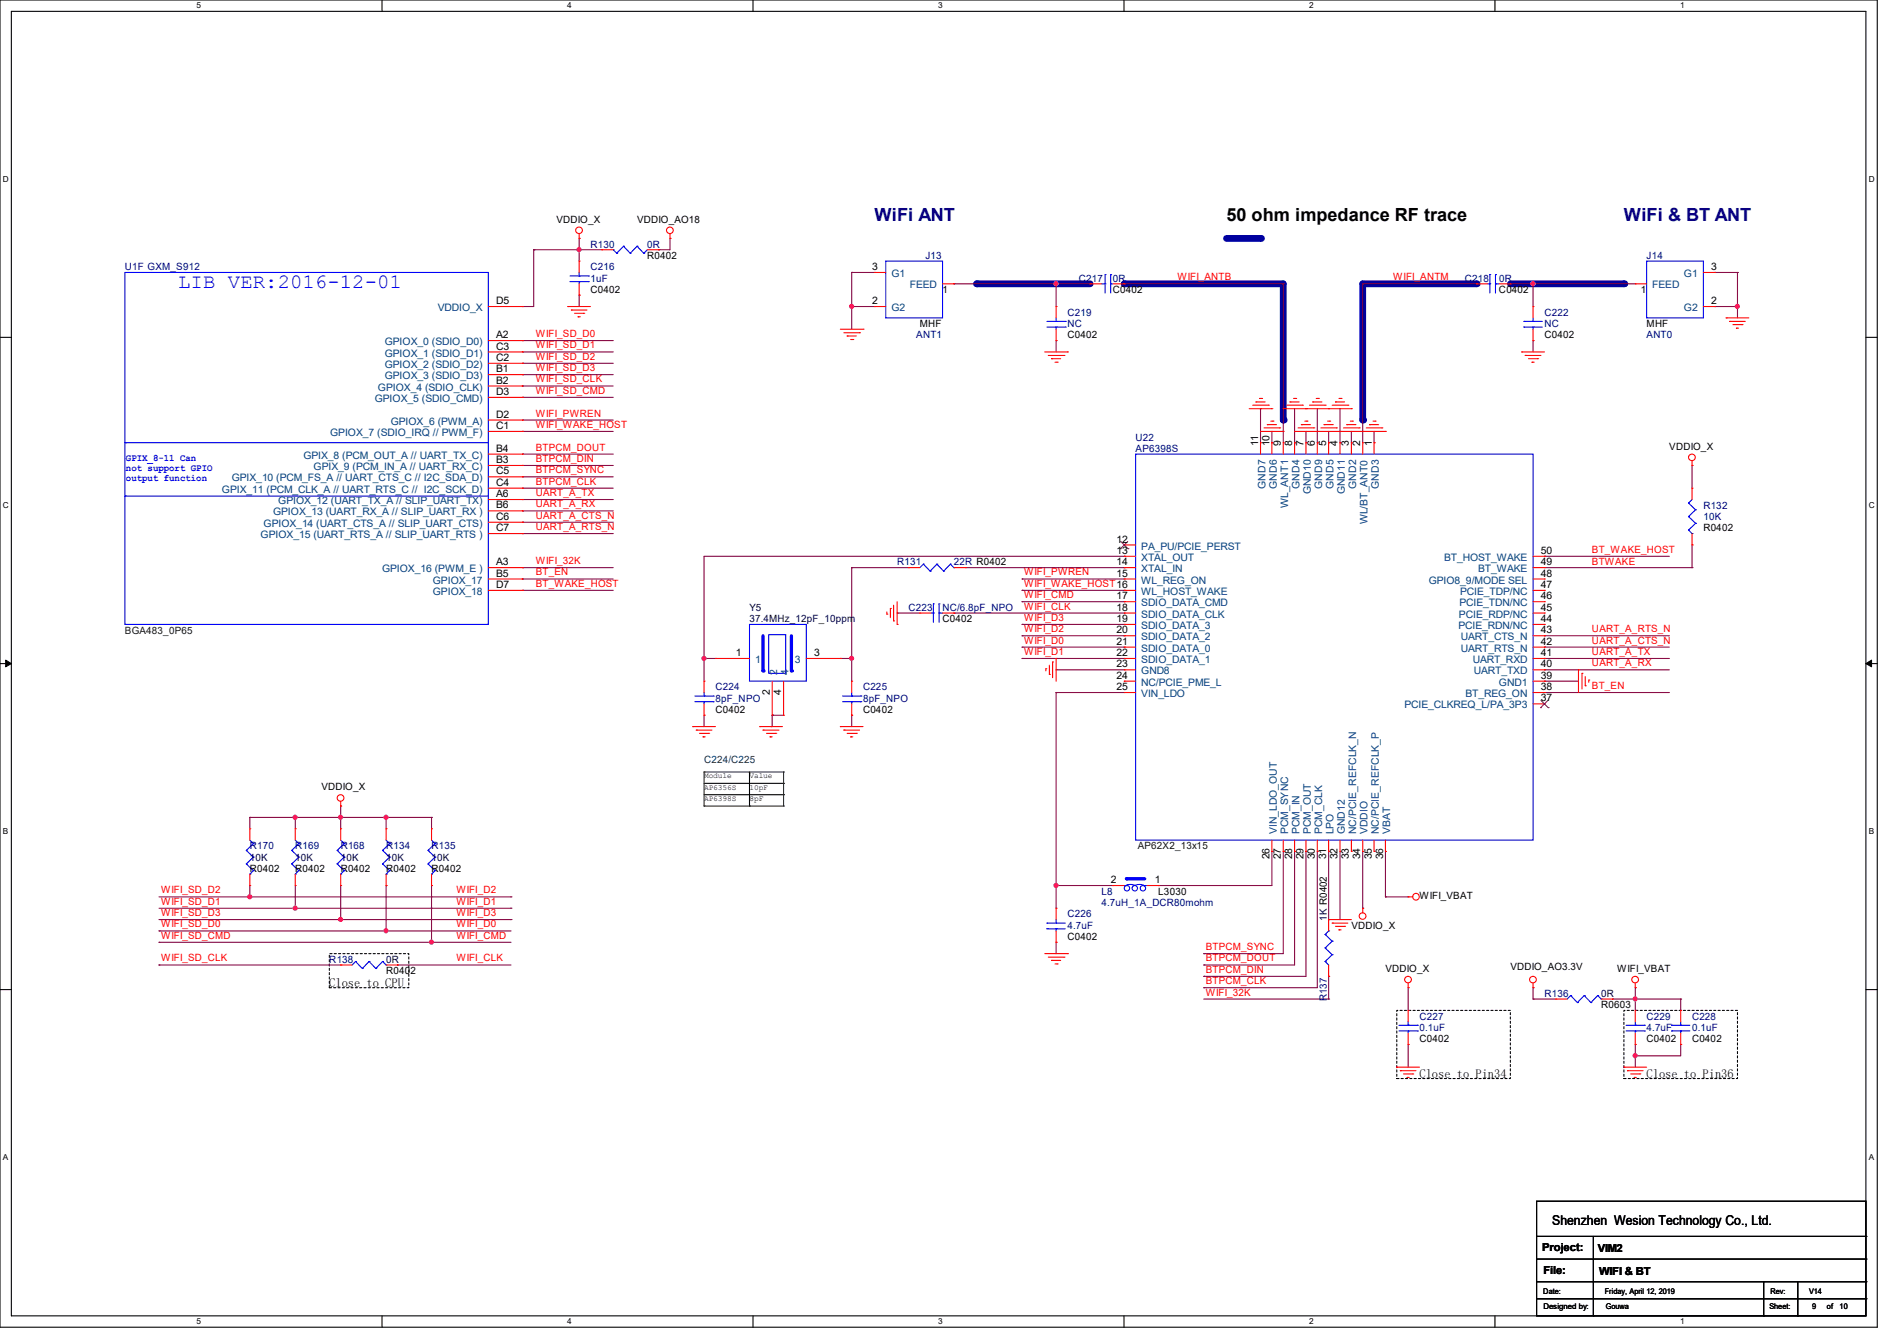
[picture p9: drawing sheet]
<svg xmlns="http://www.w3.org/2000/svg" width="297mm" height="210mm" viewBox="0 0 297 210" stroke-linecap="round" stroke-linejoin="round" font-family="sans-serif">
<path d="M0 0h293.9v207.9h-293.9zM1.8 1.8h290.3v204.3h-290.3z" fill="none" stroke="#000" stroke-width=".17"/>
<g fill="#fff">
<path d="M30.8 .2h.7v1.4h-.7z"/>
<path d="M30.8 206.2h.7v1.4h-.7z"/>
</g>
<path d="M59.8 0v1.8M59.8 206.1v1.8" fill="none" stroke="#000" stroke-width=".17"/>
<g fill="#fff">
<path d="M88.8 .2h.7v1.4h-.7z"/>
<path d="M88.8 206.2h.7v1.4h-.7z"/>
</g>
<path d="M117.9 0v1.8M117.9 206.1v1.8" fill="none" stroke="#000" stroke-width=".17"/>
<g fill="#fff">
<path d="M146.9 .2h.7v1.4h-.7z"/>
<path d="M146.9 206.2h.7v1.4h-.7z"/>
</g>
<path d="M176 0v1.8M176 206.1v1.8" fill="none" stroke="#000" stroke-width=".17"/>
<g fill="#fff">
<path d="M205 .2h.7v1.4h-.7z"/>
<path d="M205 206.2h.7v1.4h-.7z"/>
</g>
<path d="M234.1 0v1.8M234.1 206.1v1.8" fill="none" stroke="#000" stroke-width=".17"/>
<g fill="#fff">
<path d="M263.1 .2h.6v1.4h-.6z"/>
<path d="M263.1 206.2h.6v1.4h-.6z"/>
<path d="M.5 27.3h.9v1.4h-.9z"/>
<path d="M292.6 27.3h.9v1.4h-.9z"/>
<path d="M.5 78.4h.9v1.4h-.9z"/>
<path d="M292.6 78.4h.9v1.4h-.9z"/>
</g>
<path d="M0 52.8h1.8M292.1 52.8h1.8" fill="none" stroke="#000" stroke-width=".17"/>
<g fill="#fff">
<path d="M.5 129.5h.8v1.4h-.8z"/>
<path d="M292.6 129.5h.8v1.4h-.8z"/>
</g>
<path d="M0 103.9h1.8M292.1 103.9h1.8" fill="none" stroke="#000" stroke-width=".17"/>
<path d="M.9 103.4l.9 .5-.9 .5zM292.1 103.9l.9-.5v1z" fill="#000" stroke="#000" stroke-width=".16"/>
<g fill="#fff">
<path d="M.5 180.5h.8v1.4h-.8z"/>
<path d="M292.6 180.5h.8v1.4h-.8z"/>
</g>
<path d="M0 155h1.8M292.1 155h1.8" fill="none" stroke="#000" stroke-width=".17"/>
<path d="M236.5 44.4h17.8" fill="none" stroke="#00009f" stroke-width="1.1"/>
<circle cx="254.3" cy="44.4" r=".53" fill="#00009f"/>
<path d="M192 37.3h5.4" fill="none" stroke="#00009f" stroke-width="1.1"/>
<circle cx="197.4" cy="37.3" r=".53" fill="#00009f"/>
<path d="M152.9 44.4h17.8" fill="none" stroke="#00009f" stroke-width="1.1"/>
<circle cx="152.9" cy="44.4" r=".53" fill="#00009f"/>
<path d="M218.7 158.2h17.8v10.7h-17.8zM254.3 158.2h17.7v10.7h-17.7z" fill="none" stroke="#000" stroke-width=".17" stroke-dasharray=".3"/>
<path d="M213.4 44.4h17.7" fill="none" stroke="#00009f" stroke-width="1.1"/>
<circle cx="231.1" cy="44.4" r=".53" fill="#00009f"/>
<path d="M176 44.4h24.9" fill="none" stroke="#00009f" stroke-width="1.1"/>
<circle cx="176" cy="44.4" r=".53" fill="#00009f"/>
<path d="M200.9 44.4v21.4" fill="none" stroke="#00009f" stroke-width="1.1"/>
<circle cx="200.9" cy="65.8" r=".53" fill="#00009f"/>
<path d="M213.4 44.4v21.4" fill="none" stroke="#00009f" stroke-width="1.1"/>
<circle cx="213.4" cy="65.8" r=".53" fill="#00009f"/>
<g fill="none" stroke="#000" stroke-width=".17">
<path d="M110.2 122.7h12.5M110.2 124.5h12.5M117.3 126.2h.1M117.3 120.9v5.3M122.7 122.7h.1M122.7 124.5h.1M240.6 188.1h51.5v18h-51.5zM240.6 193.6h51.5M240.6 197.2h51.5M249.5 193.6v12.5M292.1 193.6h.1M292.1 197.2h.1"/>
<path d="M240.6 200.7h51.5M240.6 203.4h51.5M249.5 206.1h.1M276.1 206.1h.1M276.1 200.7v5.4M281.5 206.1h.1M281.5 200.7v5.4M292.1 200.7h.1M292.1 203.4h.1"/>
</g>
<path d="M51.6 149.4h12.4v5.3h-12.4z" fill="none" stroke="#000" stroke-width=".17" stroke-dasharray=".3"/>
<g fill="none" stroke="#7f003f" stroke-width=".17">
<path d="M83.6 39.1h.1M83.6 39.1v8.9h-1.8M83.6 39.1h10.6M90.7 39.1h.1M90.7 37.3h.1M90.7 37.3v3.6M103.1 39.1h.1M104.9 37.3h.1M104.9 37.3v1.8h-1.8M81.8 56.9h.1M81.8 55.1h.1M81.8 53.3h.1"/>
<path d="M81.8 58.7h.1M81.8 48h.1M81.8 56.9h14.2M81.8 55.1h14.2M81.8 53.3h14.2M81.8 58.7h14.2M90.7 46.2h.1M90.7 46.2v1.8M133.4 48h.1M133.4 42.7h.1M133.4 42.7v8.9M133.4 42.7h3.5"/>
<path d="M133.4 48h3.5M149.4 44.4h.1M149.4 44.4h21.3M165.4 44.4h.1M165.4 53.3h.1M165.4 44.4v3.6M165.4 53.3v1.8M176 44.4h24.9M200.9 44.4h.1M200.9 44.4v24.9M213.4 44.4h.1M213.4 44.4h17.7"/>
<path d="M213.4 44.4v24.9M231.1 44.4h.1M236.5 44.4h.1M236.5 44.4h19.5M240 53.3h.1M240 44.4h.1M240 44.4v3.6M240 53.3v1.8M268.5 42.7h.1M268.5 48h.1M268.5 42.7h3.5M268.5 48h3.5"/>
<path d="M272 42.7h.1M272 48h.1M272 42.7v7.1M81.8 67.6h.1M81.8 65.8h.1M81.8 76.5h.1M81.8 74.7h.1M81.8 71.1h.1M81.8 72.9h.1M81.8 78.2h.1M81.8 62.2h.1M81.8 60.5h.1"/>
<path d="M81.8 67.6h14.2M81.8 65.8h14.2M81.8 76.5h14.2M81.8 74.7h14.2M81.8 71.1h14.2M81.8 72.9h14.2M81.8 78.2h14.2M81.8 62.2h14.2M81.8 60.5h14.2M197.4 64h.1M197.4 64v5.3M199.1 69.3h.1"/>
<path d="M199.1 67.6v1.7M202.7 69.3h.1M202.7 64v5.3M204.5 69.3h.1M204.5 67.6v1.7M206.2 69.3h.1M206.2 64v5.3M208 69.3h.1M208 67.6v1.7M209.8 69.3h.1M209.8 64v5.3M211.6 69.3h.1"/>
<path d="M211.6 67.6v1.7M215.1 69.3h.1M215.1 67.6v1.7M264.9 72.9h.1M264.9 72.9v3.6M81.8 81.8h.1M81.8 80h.1M81.8 83.6h.1M81.8 92.5h.1M81.8 90.7h.1M81.8 88.9h.1M81.8 90.7h14.2"/>
<path d="M81.8 81.8h14.2M81.8 80h14.2M81.8 83.6h14.2M81.8 92.5h14.2M81.8 88.9h14.2M133.4 88.9h.1M133.4 88.9h8.8M133.4 88.9v17.8M140.5 96h.1M140.5 96h3.5M149.4 96h.1M149.4 96h26.6"/>
<path d="M151.1 88.9h24.9M160 90.7h.1M160 92.5h.1M160 94.2h.1M160 99.6h.1M160 97.8h.1M160 99.6h16M160 90.7h16M160 92.5h16M160 94.2h16M160 97.8h16M176 88.9h.1"/>
<path d="M176 87.1h.1M176 87.1h-65.8v19.6M241.8 99.6h.1M241.8 87.1h.1M241.8 99.6h19.6M241.8 88.9h23.1M241.8 87.1h19.6M264.9 88.9h.1M264.9 85.3h.1M264.9 85.3v3.6M110.2 112h.1M110.2 103.1h.1"/>
<path d="M110.2 103.1h1.8M110.2 112v1.8M120.7 113.8h.1M120.9 112h.1M120.9 112v1.8h-.2M120.9 112h1.8M131.6 103.1h.1M131.6 103.1h1.8M133.4 103.1h.1M133.4 112h.1M133.4 112v1.8M160 101.3h.1"/>
<path d="M160 103.1h.1M160 103.1h16M160 101.3h16M165.4 104.9h.1M165.4 108.5h.1M165.4 108.5v33.7M165.4 104.9h10.6M165.4 108.5h10.6M241.8 106.7h.1M241.8 108.5h.1M241.8 103.1h.1M241.8 104.9h.1"/>
<path d="M241.8 101.3h.1M241.8 104.9h19.6M241.8 106.7h5.3M241.8 108.5h19.6M241.8 103.1h19.6M241.8 101.3h19.6M39.1 128h.1M39.1 128h28.5M39.1 128v1.8M39.1 138.7v1.8M46.2 128h.1M46.2 128v1.8"/>
<path d="M46.2 138.7v3.5M53.3 126.2h.1M53.3 128h.1M53.3 126.2v3.6M53.3 138.7v5.3M60.5 128h.1M60.5 138.7h.1M60.5 128v1.8M60.5 138.7v7.1M67.6 128h.1M67.6 138.7h.1M67.6 128v1.8"/>
<path d="M67.6 138.7v8.9M165.4 138.7h.1M165.4 138.7h8.8M181.4 138.7h.1M199.1 133.4h.1M199.1 133.4v5.3h-17.7M200.9 133.4h.1M200.9 133.4v16h-12.4M202.7 133.4h.1M202.7 133.4v17.7h-14.2M204.5 133.4h.1M204.5 133.4v19.5h-16"/>
<path d="M206.2 133.4h.1M206.2 133.4v21.3h-17.7M208 133.4h.1M208 133.4v10.6M209.8 133.4h.1M209.8 133.4v10.6M213.4 133.4v8.8M216.9 133.4h.1M216.9 133.4v7.1M24.9 145.8h.1M24.9 147.6h.1M24.9 151.1h.1"/>
<path d="M24.9 145.8h55.1M24.9 147.6h55.1M24.9 140.5h55.1M24.9 142.2h55.1M24.9 144h55.1M24.9 151.1h28.4M39.1 140.5h.1M46.2 142.2h.1M53.3 144h.1M60.5 145.8h.1M62.2 151.1h.1M62.2 151.1h17.8"/>
<path d="M67.6 147.6h.1M80 140.5h.1M80 142.2h.1M80 144h.1M165.4 147.6h.1M165.4 147.6v1.8M188.5 152.9h.1M188.5 154.7h.1M188.5 151.1h.1M188.5 149.4h.1M188.5 156.5h19.5M208 156.5h.1"/>
<path d="M208 152.9h.1M208 152.9v3.6M213.4 142.2h.1M216.9 140.5h.1M216.9 140.5h3.6M220.5 154.7h.1M220.5 154.7v3.5M240 156.5h.1M240 154.7h.1M240 156.5h3.6M240 154.7v1.8M252.5 156.5h.1"/>
<path d="M252.5 156.5h10.6M256 156.5h.1M256 154.7h.1M256 154.7v3.5M263.1 156.5h.1M263.1 156.5v1.7M220.5 163.6h.1M220.5 163.6v3.5M256 163.6h.1M256 165.4h.1M256 163.6v3.5M263.1 163.6h.1"/>
<path d="M263.1 163.6v1.8h-7.1"/>
</g>
<g fill="#f0f" stroke="#f0f" stroke-width=".17">
<circle cx="60.4" cy="145.8" r=".32"/>
<circle cx="67.5" cy="147.6" r=".32"/>
<circle cx="240" cy="44.4" r=".32"/>
<circle cx="90.7" cy="39.1" r=".32"/>
<circle cx="165.3" cy="138.7" r=".32"/>
<circle cx="165.3" cy="44.4" r=".32"/>
<circle cx="133.3" cy="48" r=".32"/>
<circle cx="133.3" cy="103.1" r=".32"/>
<circle cx="110.2" cy="103.1" r=".32"/>
<circle cx="256" cy="156.4" r=".32"/>
<circle cx="256" cy="165.3" r=".32"/>
<circle cx="272" cy="48" r=".32"/>
<circle cx="53.3" cy="128" r=".32"/>
<circle cx="60.4" cy="128" r=".32"/>
<circle cx="39.1" cy="140.4" r=".32"/>
<circle cx="46.2" cy="142.2" r=".32"/>
<circle cx="53.3" cy="144" r=".32"/>
<circle cx="46.2" cy="128" r=".32"/>
</g>
<g fill="none" stroke="#f00" stroke-width=".17">
<path d="M90.7 37.3h.1M90.7 36.6v.7M104.9 37.3h.1M104.9 36.6v.7M88.9 48h.1M88.9 48h3.6M89.5 48.6h.1M89.5 48.6h2.4M90 49.1h1.4M90.5 49.6h.1M90.5 49.6h.3M91.4 49.1h.1"/>
<path d="M131.6 51.6h3.5M132.1 52.1h2.5M132.6 52.6h.1M132.6 52.6h1.5M133.2 53.2h.3M133.5 53.2h.1M134.6 52.1h.1M135.1 51.6h.1M163.6 55.1h3.5M164.1 55.7h2.5M164.6 56.2h.1M164.6 56.2h1.5"/>
<path d="M165.2 56.7h.3M165.5 56.7h.1M166.6 55.7h.1M167.1 55.1h.1M170.7 44.4h.1M170.7 44.4h1.8M174.2 44.4h1.8M176 44.4h.1M231.1 44.4h.1M231.1 44.4h1.8M234.7 44.4h1.8M236.5 44.4h.1"/>
<path d="M238.3 55.1h.1M238.3 55.1h3.5M238.8 55.7h.1M238.8 55.7h2.5M239.3 56.2h1.4M239.9 56.7h.1M239.9 56.7h.3M240.7 56.2h.1M270.3 49.8h.1M270.3 49.8h3.5M270.8 50.3h.1M270.8 50.3h2.5"/>
<path d="M271.3 50.8h1.5M271.9 51.4h.1M271.9 51.4h.3M272.8 50.8h.1M195.6 64h3.5M196.1 63.5h2.5M196.6 62.9h.1M196.6 62.9h1.5M197.2 62.4h.3M197.4 67.6h3.5M197.5 62.4h.1M197.9 67h2.5"/>
<path d="M198.4 66.5h.1M198.4 66.5h1.5M198.6 63.5h.1M199 66h.3M199.1 64h.1M199.3 66h.1M200.4 67h.1M200.9 67.6h.1M200.9 64h10.7M201.5 63.5h2.4M202 62.9h.1M202 62.9h1.4"/>
<path d="M202.5 62.4h.4M202.7 67.6h14.2M202.9 62.4h.1M203.2 67h2.5M203.8 66.5h.1M203.8 66.5h1.4M203.9 63.5h.1M204.3 66h.3M204.5 64h.1M204.6 66h.1M205 63.5h2.5M205.5 62.9h.1"/>
<path d="M205.5 62.9h1.5M205.7 67h.1M206.1 62.4h.3M206.2 67.6h.1M206.4 62.4h.1M206.8 67h2.5M207.3 66.5h.1M207.3 66.5h1.4M207.5 63.5h.1M207.9 66h.3M208 64h.1M208.2 66h.1"/>
<path d="M208.6 63.5h2.4M209.1 62.9h.1M209.1 62.9h1.4M209.3 67h.1M209.6 62.4h.4M209.8 67.6h.1M210 62.4h.1M210.4 67h2.4M210.9 66.5h.1M210.9 66.5h1.4M211 63.5h.1M211.4 66h.4"/>
<path d="M211.6 64h.1M211.8 66h.1M212.8 67h.1M213.4 67.6h.1M213.9 67h2.5M214.4 66.5h.1M214.4 66.5h1.5M215 66h.3M215.3 66h.1M216.4 67h.1M216.9 67.6h.1M264.9 72.9h.1"/>
<path d="M264.9 76.5h.1M264.9 72.2v.7M264.9 76.5v1.7M138.9 96.2h.1M138.9 95.8v.4M139.4 95.3h.1M139.4 95.3v1.4M139.9 97.2h.1M139.9 94.8v2.4M140.5 97.8h.1M140.5 94.2v3.6M264.9 85.3h.1"/>
<path d="M264.9 83.6v1.7M108.5 113.8h.1M108.5 113.8h3.5M109 114.3h.1M109 114.3h2.5M109.5 114.9h1.5M110.1 115.4h.1M110.1 115.4h.3M111 114.9h.1M119 113.8h.1M119 113.8h3.5M119.5 114.3h.1"/>
<path d="M119.5 114.3h2.5M120 114.9h1.5M120.6 115.4h.1M120.6 115.4h.3M121.5 114.9h.1M131.6 113.8h.1M131.6 113.8h3.5M132.1 114.3h.1M132.1 114.3h2.5M132.6 114.9h1.5M133.2 115.4h.1M133.2 115.4h.3"/>
<path d="M134.1 114.9h.1M163.7 104.7h.1M163.7 104.7v.4M164.3 105.6h.1M164.3 104.2v1.4M164.8 103.7h.1M164.8 103.7v2.4M165.4 103.1h.1M165.4 103.1v3.6M247.1 104.9h.1M247.1 104.9v3.6M247.7 105.5h.1"/>
<path d="M247.7 105.5v2.4M248.2 107.4h.1M248.2 106v1.4M248.8 106.5h.1M248.8 106.5v.3M53.3 126.2h.1M53.3 125.5v.7M163.6 149.4h3.5M164.1 149.9h2.5M164.6 150.4h.1M164.6 150.4h1.5M165.2 151h.3"/>
<path d="M165.5 151h.1M166.6 149.9h.1M167.1 149.4h.1M208 144h.1M208 144h3.6M208.6 144.6h.1M208.6 144.6h2.4M209.1 145.1h1.4M209.6 145.6h.1M209.6 145.6h.4M210.5 145.1h.1M213.4 142.2h.1"/>
<path d="M213.4 142.2v.8M220.5 154.7h.1M220.5 140.5h.1M220.5 158.2h.1M220.5 154v.7M220.5 158.2v1.8M220.5 140.5h.7M240 154.7h.1M240 154v.7M243.6 156.5h.1M243.6 156.5h1.8M250.7 156.5h1.8"/>
<path d="M252.5 156.5h.1M256 154.7h.1M256 154v.7M218.7 167.1h.1M218.7 167.1h3.6M219.2 167.7h.1M219.2 167.7h2.5M219.8 168.2h1.4M220.3 168.7h.1M220.3 168.7h.3M220.5 163.6h.1M220.5 161.8v1.8"/>
<path d="M221.2 168.2h.1M254.3 167.1h.1M254.3 167.1h3.5M254.8 167.7h.1M254.8 167.7h2.5M255.3 168.2h1.5M255.9 168.7h.1M255.9 168.7h.3M256.8 168.2h.1"/>
<circle cx="90.7" cy="36.1" r=".52"/>
<circle cx="104.9" cy="36.1" r=".52"/>
<circle cx="264.9" cy="71.6" r=".52"/>
<circle cx="53.3" cy="125" r=".52"/>
<circle cx="213.3" cy="143.5" r=".52"/>
<circle cx="220.5" cy="153.4" r=".52"/>
<circle cx="221.7" cy="140.4" r=".52"/>
<circle cx="240" cy="153.4" r=".52"/>
<circle cx="256" cy="153.4" r=".52"/>
</g>
<g fill="none" stroke="#00f" stroke-width=".17">
<path d="M172.5 44.4h.5M173 43h.1M173 44.4h.1M173 43v2.9M173.9 44.4h.1M173.9 43h.1M173.9 44.4h.3M173.9 43v2.9M232.9 44.4h.4M233.3 44.4h.1M233.3 43h.1M233.3 43v2.9"/>
<path d="M234.1 43h.1M234.1 44.4h.1M234.1 44.4h.6M234.1 43v2.9M264.4 78.8h.1M264.4 78.8l1.1 1M264.9 78.2l-.5 .6M265.5 79.8h.1M265.5 79.8l-1.1 1.1M264.4 80.9h.1M264.4 83h.1M264.4 80.9l1.1 1.1"/>
<path d="M264.4 83l.5 .6M264.9 83.6h.1M265.5 82h.1M265.5 82l-1.1 1M245.9 155.9h.1M245.9 155.9l-.5 .6M245.9 155.9l1.1 1.1M247 157h.1M248 155.9h.1M248 155.9l-1 1.1M248 155.9l1.1 1.1M249.1 157h.1"/>
<path d="M250.1 155.9h.1M250.1 155.9l-1 1.1M250.1 155.9l.6 .6M250.7 156.5h.1M219 160.6h2.9M219 161.5h2.9M220.5 161.5h.1M220.5 160.6h.1M220.5 160v.6M220.5 161.5v.3M221.9 160.6h.1M221.9 161.5h.1"/>
</g>
<path d="M176.4 137.6h2.8" fill="none" stroke="#00f" stroke-width=".51"/>
<circle cx="176.4" cy="137.6" r=".25" fill="#00f"/>
<g fill="none" stroke="#00f" stroke-width=".17">
<path d="M96 39.1h.1M96 39.1l.6 .6M96.6 39.7h.1M97.6 38.6h.1M97.6 38.6l1.1 1.1M97.6 38.6l-1 1.1M98.7 39.7h.1M99.7 38.6h.1M99.7 38.6l1.1 1.1M99.7 38.6l-1 1.1M100.8 39.7h.1M101.3 39.1l-.5 .6"/>
<path d="M138.7 40.9h8.9v8.9h-8.9zM163.9 50.3h2.9M163.9 51.2h2.9M165.4 51.2h.1M165.4 50.3h.1M165.4 49.8v.5M165.4 51.2v.4M166.8 50.3h.1M166.8 51.2h.1M238.6 50.3h.1M238.6 51.2h.1M238.6 50.3h2.9"/>
<path d="M238.6 51.2h2.9M240 51.2h.1M240 50.3h.1M240 49.8v.5M240 51.2v.4M177.8 71.1h62.2v60.5h-62.2zM117.3 97.8h8.9v8.9h-8.9zM120.4 99.4h2.6v6.1h-2.6zM145.8 96h.3M146.1 96h.1M146.1 94.6h.1M146.1 94.6v2.9"/>
<path d="M147 94.6h.1M147 96h.1M147 96h.6M147 94.6v2.9M38.6 133.2h.1M38.6 135.3h.1M38.6 133.2l1.1 1M38.6 135.3l1.1 1.1M39.1 136.9h.1M39.1 131.6l.6 .5M39.7 132.1h.1M39.7 134.2h.1"/>
<path d="M39.7 136.4h.1M39.7 132.1l-1.1 1.1M39.7 134.2l-1.1 1.1M39.7 136.4l-.6 .5M45.7 133.2h.1M45.7 135.3h.1M45.7 133.2l1.1 1M45.7 135.3l1.1 1.1M46.2 136.9h.1M46.2 131.6l.6 .5M46.8 132.1h.1M46.8 134.2h.1"/>
<path d="M46.8 136.4h.1M46.8 132.1l-1.1 1.1M46.8 134.2l-1.1 1.1M46.8 136.4l-.6 .5M52.8 133.2h.1M52.8 135.3h.1M52.8 133.2l1.1 1M52.8 135.3l1.1 1.1M53.3 136.9h.1M53.3 131.6l.6 .5M53.9 132.1h.1M53.9 134.2h.1"/>
<path d="M53.9 136.4h.1M53.9 132.1l-1.1 1.1M53.9 134.2l-1.1 1.1M53.9 136.4l-.6 .5M59.9 133.2h.1M59.9 135.3h.1M59.9 133.2l1.1 1M59.9 135.3l1.1 1.1M60.5 136.9h.1M60.5 131.6l.5 .5M61 132.1h.1M61 134.2h.1"/>
<path d="M61 136.4h.1M61 132.1l-1.1 1.1M61 134.2l-1.1 1.1M61 136.4l-.5 .5M67 133.2h.1M67 135.3h.1M67 133.2l1.1 1M67 135.3l1.1 1.1M67.6 136.9h.1M67.6 131.6l.5 .5M68.1 132.1h.1M68.1 134.2h.1"/>
<path d="M68.1 136.4h.1M68.1 132.1l-1.1 1.1M68.1 134.2l-1.1 1.1M68.1 136.4l-.5 .5M176 138.7h.1M176 138.7h.6M176.3 138.6l.7-.1 .6 .1M177.8 138.6l.6-.1 .6 .1M179 138.7h.1M179 138.7h.6M55.7 150.6h.1M55.7 150.6l-.6 .5"/>
<path d="M55.7 150.6l1 1.1M56.7 151.7h.1M57.8 150.6h.1M57.8 150.6l-1.1 1.1M57.8 150.6l1 1.1M58.8 151.7h.1M59.9 150.6h.1M59.9 150.6l-1.1 1.1M59.9 150.6l.6 .5M60.5 151.1h.1M207.5 150.6h.1M207.5 148.5h.1"/>
<path d="M207.5 146.3h.1M207.5 150.6l.5 .5M207.5 148.5l1.1 1M207.5 146.3l1.1 1.1M208 145.8h.1M208 145.8l-.5 .5M208.6 149.5h.1M208.6 147.4h.1M208.6 149.5l-1.1 1.1M208.6 147.4l-1.1 1.1M261.7 160.6h.1M261.7 161.5h.1"/>
<path d="M261.7 160.6h2.9M261.7 161.5h2.9M263.1 161.5h.1M263.1 160.6h.1M263.1 160v.6M263.1 161.5v.3"/>
<circle cx="176.4" cy="139.1" r=".42"/>
<circle cx="177.7" cy="139.1" r=".42"/>
<circle cx="178.9" cy="139.1" r=".42"/>
</g>
<g fill="none" stroke="#f00" stroke-width=".17">
<path d="M94.2 39.1h.1M94.2 39.1h1.8M101.3 39.1h1.8M103.1 39.1h.1M136.9 48h.1M136.9 42.7h.1M136.9 48h1.8M136.9 42.7h1.8M147.6 44.4h1.8M149.4 44.4h.1M165.4 53.3h.1M165.4 48h.1"/>
<path d="M165.4 48v1.8M165.4 51.6v1.7M240 53.3h.1M240 48h.1M240 48v1.8M240 51.6v1.7M197.4 69.3h.1M197.4 69.3v1.8M199.1 69.3h.1M199.1 69.3v1.8M200.9 69.3h.1M200.9 69.3v1.8"/>
<path d="M202.7 69.3h.1M202.7 69.3v1.8M204.5 69.3h.1M204.5 69.3v1.8M206.2 69.3h.1M206.2 69.3v1.8M208 69.3h.1M208 69.3v1.8M209.8 69.3h.1M209.8 69.3v1.8M211.6 69.3h.1M211.6 69.3v1.8"/>
<path d="M213.4 69.3h.1M213.4 69.3v1.8M215.1 69.3h.1M215.1 69.3v1.8M144 96h.1M144 96h1.8M147.6 96h1.8M149.4 96h.1M176 88.9h.1M176 92.5h.1M176 99.6h.1M176 96h.1"/>
<path d="M176 94.2h.1M176 97.8h.1M176 90.7h.1M176 85.3h.1M176 87.1h.1M176 96h1.8M176 88.9h1.8M176 97.8h1.8M176 92.5h1.8M176 99.6h1.8M176 94.2h1.8M176 90.7h1.8"/>
<path d="M176 85.3h1.8M176 87.1h1.8M240 96h1.8M240 88.9h1.8M240 97.8h1.8M240 92.5h1.8M240 99.6h1.8M240 94.2h1.8M240 90.7h1.8M240 87.1h1.8M241.8 88.9h.1M241.8 97.8h.1"/>
<path d="M241.8 90.7h.1M241.8 99.6h.1M241.8 94.2h.1M241.8 92.5h.1M241.8 96h.1M241.8 87.1h.1M176 101.3h.1M176 103.1h.1M176 104.9h.1M176 108.5h.1M176 106.7h.1M176 106.7h1.8"/>
<path d="M176 101.3h1.8M176 103.1h1.8M176 108.5h1.8M176 104.9h1.8M240 110.2h1.8M240 106.7h1.8M240 101.3h1.8M240 103.1h1.8M240 108.5h1.8M240 104.9h1.8M241.8 110.2h.1M241.8 106.7h.1"/>
<path d="M241.8 108.5h.1M241.8 104.9h.1M241.8 103.1h.1M241.8 101.3h.1M39.1 129.8h.1M39.1 138.7h.1M39.1 129.8v1.8M39.1 136.9v1.8M46.2 129.8h.1M46.2 138.7h.1M46.2 129.8v1.8M46.2 136.9v1.8"/>
<path d="M53.3 129.8h.1M53.3 138.7h.1M53.3 129.8v1.8M53.3 136.9v1.8M60.5 129.8h.1M60.5 138.7h.1M60.5 129.8v1.8M60.5 136.9v1.8M67.6 129.8h.1M67.6 138.7h.1M67.6 129.8v1.8M67.6 136.9v1.8"/>
<path d="M174.2 138.7h.1M174.2 138.7h1.8M179.6 138.7h1.8M181.4 138.7h.1M199.1 133.4h.1M199.1 131.6v1.8M200.9 133.4h.1M200.9 131.6v1.8M202.7 133.4h.1M202.7 131.6v1.8M204.5 133.4h.1M204.5 131.6v1.8"/>
<path d="M206.2 133.4h.1M206.2 131.6v1.8M208 133.4h.1M208 131.6v1.8M209.8 133.4h.1M209.8 131.6v1.8M211.6 133.4h.1M211.6 131.6v1.8M213.4 133.4h.1M213.4 131.6v1.8M215.1 133.4h.1M215.1 131.6v1.8"/>
<path d="M216.9 133.4h.1M216.9 131.6v1.8M53.3 151.1h.1M53.3 151.1h1.8M60.5 151.1h1.7M62.2 151.1h.1M208 152.9h.1M208 144h.1M208 144v1.8M208 151.1v1.8M263.1 158.2h.1M263.1 158.2v1.8"/>
<path d="M263.1 163.6h.1M263.1 161.8v1.8"/>
</g>
<path d="M110.2 126.2h.1M110.2 120.9h.1M110.2 120.9h12.5M110.2 126.2h12.5M110.2 120.9v5.3M122.7 120.9h.1M122.7 126.2h.1M122.7 120.9v5.3" fill="none" stroke="#007f00" stroke-width=".17"/>
<path d="M175.4 85.9h.1M175.5 84.8l1.1 1.1M176.6 84.8l-1.2 1.1M176.6 85.9h.1M241.2 110.8h.1M241.3 109.7l1.1 1.1M242.4 109.7l-1.2 1.1M242.4 110.8h.1" fill="none" stroke="#7f3f00" stroke-width=".16"/>
<path d="M123.9 99.6v5.5" fill="none" stroke="#00f" stroke-width=".51"/>
<circle cx="123.9" cy="105.1" r=".25" fill="#00f"/>
<path d="M119.5 99.6v5.5" fill="none" stroke="#00f" stroke-width=".51"/>
<circle cx="119.5" cy="105.1" r=".25" fill="#00f"/>
<g fill="none" stroke="#f00" stroke-width=".17">
<path d="M76.5 48h5.3M76.5 53.3h5.3M76.5 58.7h5.3M76.5 55.1h5.3M76.5 56.9h5.3M81.8 48h.1M81.8 53.3h.1M81.8 58.7h.1M81.8 55.1h.1M81.8 56.9h.1M90.7 46.2h.1M90.7 40.9h.1"/>
<path d="M90.7 40.9v1.8M90.7 44.4v1.8M256 44.4h.1M256 44.4h1.8M266.7 48h1.8M266.7 42.7h1.8M268.5 48h.1M268.5 42.7h.1M76.5 78.2h5.3M76.5 76.5h5.3M76.5 74.7h5.3M76.5 72.9h5.3"/>
<path d="M76.5 71.1h5.3M76.5 67.6h5.3M76.5 65.8h5.3M76.5 62.2h5.3M76.5 60.5h5.3M81.8 78.2h.1M81.8 76.5h.1M81.8 74.7h.1M81.8 72.9h.1M81.8 71.1h.1M81.8 67.6h.1M81.8 65.8h.1"/>
<path d="M81.8 62.2h.1M81.8 60.5h.1M76.5 88.9h5.3M76.5 92.5h5.3M76.5 90.7h5.3M76.5 83.6h5.3M76.5 81.8h5.3M76.5 80h5.3M81.8 92.5h.1M81.8 90.7h.1M81.8 88.9h.1M81.8 83.6h.1"/>
<path d="M81.8 81.8h.1M81.8 80h.1M142.2 88.9h.1M142.2 88.9h1.8M149.4 88.9h1.7M151.1 88.9h.1M110.2 112h.1M110.2 106.7h.1M110.2 106.7v1.8M110.2 110.2v1.8M112 103.1h.1M112 103.1h5.3"/>
<path d="M120.9 112h.1M120.9 106.7v5.3M122.7 112h.1M122.7 106.7v5.3M126.2 103.1h5.4M131.6 103.1h.1M133.4 112h.1M133.4 106.7h.1M133.4 106.7v1.8M133.4 110.2v1.8M165.4 147.6h.1M165.4 142.2h.1"/>
<path d="M165.4 142.2v1.8M165.4 145.8v1.8M256 158.2h.1M256 158.2v1.8M256 163.6h.1M256 161.8v1.8"/>
</g>
<g fill="none" stroke="#00f" stroke-width=".17">
<path d="M19.6 42.7h56.9v55.1h-56.9zM89.2 43.2h2.9M89.2 44.1h2.9M90.7 44.1h.1M90.7 43.2h.1M90.7 42.7v.5M90.7 44.1v.3M92.1 43.2h.1M92.1 44.1h.1M257.8 40.9h8.9v8.9h-8.9zM19.6 69.3h.1M19.6 77.7h.1"/>
<path d="M19.6 69.3h56.9M19.6 77.7h56.9M144.6 88.3h.1M144.6 88.3l-.6 .6M144.6 88.3l1 1.2M145.6 89.5h.1M146.7 88.3h.1M146.7 88.3l-1.1 1.2M146.7 88.3l1 1.2M147.7 89.5h.1M148.8 88.3h.1M148.8 88.3l-1.1 1.2"/>
<path d="M148.8 88.3l.6 .6M149.4 88.9h.1M108.8 109h2.9M108.8 109.9h2.9M110.2 109.9h.1M110.2 109h.1M110.2 108.5v.5M110.2 109.9v.3M111.7 109h.1M111.7 109.9h.1M131.9 109h2.9M131.9 109.9h2.9"/>
<path d="M133.4 109.9h.1M133.4 109h.1M133.4 108.5v.5M133.4 109.9v.3M134.8 109h.1M134.8 109.9h.1M163.9 144.6h.1M163.9 145.5h.1M163.9 144.6h2.9M163.9 145.5h2.9M165.4 145.5h.1M165.4 144.6h.1"/>
<path d="M165.4 144v.6M165.4 145.5v.3M254.6 160.6h2.9M254.6 161.5h2.9M256 161.5h.1M256 160.6h.1M256 160v.6M256 161.5v.3M257.5 160.6h.1M257.5 161.5h.1"/>
</g>
<g fill="#f0f" stroke="#f0f" stroke-width=".17">
<circle cx="60.4" cy="145.8" r=".32"/>
<circle cx="67.5" cy="147.6" r=".32"/>
<circle cx="240" cy="44.4" r=".32"/>
<circle cx="90.7" cy="39.1" r=".32"/>
<circle cx="165.3" cy="138.7" r=".32"/>
<circle cx="165.3" cy="44.4" r=".32"/>
<circle cx="133.3" cy="48" r=".32"/>
<circle cx="133.3" cy="103.1" r=".32"/>
<circle cx="110.2" cy="103.1" r=".32"/>
<circle cx="256" cy="156.4" r=".32"/>
<circle cx="256" cy="165.3" r=".32"/>
<circle cx="272" cy="48" r=".32"/>
<circle cx="53.3" cy="128" r=".32"/>
<circle cx="60.4" cy="128" r=".32"/>
<circle cx="39.1" cy="140.4" r=".32"/>
<circle cx="46.2" cy="142.2" r=".32"/>
<circle cx="53.3" cy="144" r=".32"/>
<circle cx="46.2" cy="128" r=".32"/>
</g>
<text font-size="3.2" fill="#00f" x="27.9" y="45.2">LIB VER:2016-12-01</text>
<g font-size="2.8" fill="#00007f">
<text x="136.9" y="34.6">WiFi ANT</text>
<text x="254.3" y="34.6">WiFi &amp; BT ANT</text>
</g>
<text font-size="2.8" x="192" y="34.6">50 ohm impedance RF trace</text>
<text font-size="2.1" x="243" y="191.9">Shenzhen Wesion Technology Co., Ltd.</text>
<g font-size="1.9">
<text x="51.6" y="154.6">Close to CPU</text>
<text x="222.3" y="168.8">Close to Pin34</text>
<text x="257.8" y="168.8">Close to Pin36</text>
</g>
<g font-size="1.7">
<text x="241.5" y="196">Project:</text>
<text x="250.1" y="196.1">VIM2</text>
<text x="241.6" y="199.5">File:</text>
<text x="250.4" y="199.7">WIFI &amp; BT</text>
</g>
<g font-size="1.6">
<text x="87.1" y="34.9">VDDIO_X</text>
<text x="99.7" y="34.9">VDDIO_AO18</text>
<text x="101.3" y="40.6">R0402</text>
<text x="77.7" y="47.6">D5</text>
<text x="92.5" y="45.9">C0402</text>
<text x="136.6" y="47.6">2</text>
<text x="136.6" y="42.3">3</text>
<text x="147.6" y="45.9">1</text>
<text x="174.2" y="45.9">C0402</text>
<text x="234.7" y="45.9">C0402</text>
<text x="256.9" y="45.9">1</text>
<text x="267.9" y="47.6">2</text>
<text x="267.9" y="42.3">3</text>
<text x="77.7" y="53">A2</text>
<text x="144" y="51.2">MHF</text>
<text x="167.1" y="53">C0402</text>
<text x="241.8" y="53">C0402</text>
<text x="257.8" y="51.2">MHF</text>
<text x="77.7" y="58.3">B1</text>
<text x="77.7" y="54.7">C3</text>
<text x="77.7" y="56.5">C2</text>
<text x="77.7" y="65.4">D2</text>
<text x="77.7" y="61.8">D3</text>
<text x="77.7" y="60.1">B2</text>
<text x="77.7" y="70.7">B4</text>
<text x="77.7" y="67.2">C1</text>
<text x="197" y="69.9" transform="rotate(-90 197 69.9)">11</text>
<text x="198.8" y="69.9" transform="rotate(-90 198.8 69.9)">10</text>
<text x="200.5" y="69.9" transform="rotate(-90 200.5 69.9)">9</text>
<text x="202.3" y="69.9" transform="rotate(-90 202.3 69.9)">8</text>
<text x="204.1" y="69.9" transform="rotate(-90 204.1 69.9)">7</text>
<text x="205.9" y="69.9" transform="rotate(-90 205.9 69.9)">6</text>
<text x="207.6" y="69.9" transform="rotate(-90 207.6 69.9)">5</text>
<text x="209.4" y="69.9" transform="rotate(-90 209.4 69.9)">4</text>
<text x="211.2" y="69.9" transform="rotate(-90 211.2 69.9)">3</text>
<text x="213" y="69.9" transform="rotate(-90 213 69.9)">2</text>
<text x="214.8" y="69.9" transform="rotate(-90 214.8 69.9)">1</text>
<text x="261.4" y="70.4">VDDIO_X</text>
<text x="77.7" y="77.9">A6</text>
<text x="77.7" y="76.1">C4</text>
<text x="77.7" y="74.3">C5</text>
<text x="77.7" y="72.5">B3</text>
<text x="77.7" y="83.2">C7</text>
<text x="77.7" y="81.4">C6</text>
<text x="77.7" y="79.6">B6</text>
<text x="266.7" y="83.2">R0402</text>
<text x="77.7" y="88.5">A3</text>
<text x="174.8" y="88.5">14</text>
<text x="174.8" y="85">12</text>
<text x="174.8" y="86.7">13</text>
<text x="241.3" y="88.5">49</text>
<text x="241.3" y="86.7">50</text>
<text x="77.7" y="92.1">D7</text>
<text x="77.7" y="90.3">B5</text>
<text x="174.8" y="95.6">18</text>
<text x="174.8" y="93.9">17</text>
<text x="174.8" y="90.3">15</text>
<text x="241.3" y="90.3">48</text>
<text x="241.3" y="93.9">46</text>
<text x="241.3" y="92.1">47</text>
<text x="241.3" y="95.6">45</text>
<text x="147.6" y="97.4">C0402</text>
<text x="174.8" y="99.2">20</text>
<text x="174.8" y="101">21</text>
<text x="174.8" y="97.4">19</text>
<text x="241.3" y="97.4">44</text>
<text x="241.3" y="101">42</text>
<text x="241.3" y="99.2">43</text>
<text x="115.2" y="102.7">1</text>
<text x="127.5" y="102.7">3</text>
<text x="174.8" y="102.7">22</text>
<text x="174.8" y="104.5">23</text>
<text x="174.8" y="106.3">24</text>
<text x="241.3" y="106.3">39</text>
<text x="241.3" y="104.5">40</text>
<text x="241.3" y="102.7">41</text>
<text x="112" y="111.7">C0402</text>
<text x="120.5" y="108.8" transform="rotate(-90 120.5 108.8)">2</text>
<text x="122.3" y="108.8" transform="rotate(-90 122.3 108.8)">4</text>
<text x="135.1" y="111.7">C0402</text>
<text x="174.8" y="108.1">25</text>
<text x="241.3" y="109.9">37</text>
<text x="241.3" y="108.1">38</text>
<text x="50.3" y="123.8">VDDIO_X</text>
<text x="39.1" y="136.6">R0402</text>
<text x="46.2" y="136.6">R0402</text>
<text x="53.3" y="136.6">R0402</text>
<text x="60.5" y="136.6">R0402</text>
<text x="67.6" y="136.6">R0402</text>
<text x="198.8" y="134.6" transform="rotate(-90 198.8 134.6)">26</text>
<text x="200.5" y="134.6" transform="rotate(-90 200.5 134.6)">27</text>
<text x="202.3" y="134.6" transform="rotate(-90 202.3 134.6)">28</text>
<text x="204.1" y="134.6" transform="rotate(-90 204.1 134.6)">29</text>
<text x="205.9" y="134.6" transform="rotate(-90 205.9 134.6)">30</text>
<text x="207.6" y="134.6" transform="rotate(-90 207.6 134.6)">31</text>
<text x="209.4" y="134.6" transform="rotate(-90 209.4 134.6)">32</text>
<text x="211.2" y="134.6" transform="rotate(-90 211.2 134.6)">33</text>
<text x="213" y="134.6" transform="rotate(-90 213 134.6)">34</text>
<text x="214.8" y="134.6" transform="rotate(-90 214.8 134.6)">35</text>
<text x="216.5" y="134.6" transform="rotate(-90 216.5 134.6)">36</text>
<text x="173.9" y="138.3">2</text>
<text x="180.8" y="138.3">1</text>
<text x="181.4" y="140.1">L3030</text>
<text x="222.2" y="140.8">WIFI_VBAT</text>
<text x="167.1" y="147.2">C0402</text>
<text x="211.6" y="145.5">VDDIO_X</text>
<text x="60.5" y="152.6">R0402</text>
<text x="216.9" y="152.2">VDDIO_X</text>
<text x="236.5" y="151.8">VDDIO_AO3.3V</text>
<text x="253.2" y="152.2">WIFI_VBAT</text>
<text x="250.7" y="157.9">R0603</text>
<text x="222.2" y="163.2">C0402</text>
<text x="257.8" y="163.2">C0402</text>
<text x="264.9" y="163.2">C0402</text>
</g>
<g font-size="1.6" fill="#00007f">
<text x="92.5" y="38.8">R130</text>
<text x="101.3" y="38.8">0R</text>
<text x="144.9" y="40.6">J13</text>
<text x="257.8" y="40.6">J14</text>
<text x="19.6" y="42.3">U1F GXM_S912</text>
<text x="92.5" y="42.3">C216</text>
<text x="92.5" y="44.1">1uF</text>
<text x="168.9" y="44.1">C217</text>
<text x="174.2" y="44.1">0R</text>
<text x="229.4" y="44.1">C218</text>
<text x="234.7" y="44.1">0R</text>
<text x="143.5" y="53">ANT1</text>
<text x="167.1" y="49.4">C219</text>
<text x="167.1" y="51.2">NC</text>
<text x="241.8" y="49.4">C222</text>
<text x="241.8" y="51.2">NC</text>
<text x="257.8" y="53">ANT0</text>
<text x="177.8" y="69">U22</text>
<text x="177.8" y="70.8">AP6398S</text>
<text x="266.7" y="79.7">R132</text>
<text x="266.7" y="81.4">10K</text>
<text x="140.5" y="88.6">R131</text>
<text x="149.3" y="88.6">22R R0402</text>
<text x="142.2" y="95.7">C223</text>
<text x="147.6" y="95.7">NC/6.8pF_NPO</text>
<text x="112" y="108.1">C224</text>
<text x="112" y="109.9">8pF_NPO</text>
<text x="135.1" y="108.1">C225</text>
<text x="135.1" y="109.9">8pF_NPO</text>
<text x="39.1" y="133">R170</text>
<text x="46.2" y="133">R169</text>
<text x="53.3" y="133">R168</text>
<text x="60.5" y="133">R134</text>
<text x="67.6" y="133">R135</text>
<text x="167.1" y="143.7">C226</text>
<text x="172.5" y="140.1">L8</text>
<text x="172.5" y="141.9">4.7uH_1A_DCR80mohm</text>
<text x="167.1" y="145.5">4.7uF</text>
<text x="51.6" y="150.8">R138</text>
<text x="207.7" y="156.8" transform="rotate(-90 207.7 156.8)">R137</text>
<text x="222.2" y="159.7">C227</text>
<text x="222.2" y="161.5">0.1uF</text>
<text x="241.8" y="156.1">R136</text>
<text x="257.8" y="159.7">C229</text>
<text x="257.8" y="161.5">4.7uF</text>
<text x="264.9" y="159.7">C228</text>
<text x="264.9" y="161.5">0.1uF</text>
</g>
<g font-size="1.6" fill="#003f7f">
<text x="139.6" y="43.4">G1</text>
<text x="142.4" y="45.2">FEED</text>
<text x="258.7" y="45.2">FEED</text>
<text x="263.6" y="43.4">G1</text>
<text x="68.5" y="48.7">VDDIO_X</text>
<text x="139.6" y="48.7">G2</text>
<text x="263.6" y="48.7">G2</text>
<text x="60.2" y="54.1">GPIOX_0 (SDIO_D0)</text>
<text x="60.2" y="59.4">GPIOX_3 (SDIO_D3)</text>
<text x="60.2" y="55.8">GPIOX_1 (SDIO_D1)</text>
<text x="60.2" y="57.6">GPIOX_2 (SDIO_D2)</text>
<text x="58.7" y="63">GPIOX_5 (SDIO_CMD)</text>
<text x="59.2" y="61.2">GPIOX_4 (SDIO_CLK)</text>
<text x="47.5" y="71.8">GPIX_8 (PCM_OUT_A // UART_TX_C)</text>
<text x="51.7" y="68.3">GPIOX_7 (SDIO_IRQ // PWM_F)</text>
<text x="61.2" y="66.5">GPIOX_6 (PWM_A)</text>
<text x="34.8" y="77.2">GPIX_11 (PCM_CLK_A // UART_RTS_C // I2C_SCK_D)</text>
<text x="36.3" y="75.4">GPIX_10 (PCM_FS_A // UART_CTS_C // I2C_SDA_D)</text>
<text x="49.1" y="73.6">GPIX_9 (PCM_IN_A // UART_RX_C)</text>
<text x="198.1" y="76.5" transform="rotate(-90 198.1 76.5)">GND7</text>
<text x="199.9" y="76.5" transform="rotate(-90 199.9 76.5)">GND6</text>
<text x="203.5" y="76.5" transform="rotate(-90 203.5 76.5)">GND4</text>
<text x="205.2" y="77.4" transform="rotate(-90 205.2 77.4)">GND10</text>
<text x="207" y="76.5" transform="rotate(-90 207 76.5)">GND9</text>
<text x="208.8" y="76.5" transform="rotate(-90 208.8 76.5)">GND5</text>
<text x="210.6" y="77.4" transform="rotate(-90 210.6 77.4)">GND11</text>
<text x="212.3" y="76.5" transform="rotate(-90 212.3 76.5)">GND2</text>
<text x="215.9" y="76.5" transform="rotate(-90 215.9 76.5)">GND3</text>
<text x="41.3" y="82.5">GPIOX_14 (UART_CTS_A // SLIP_UART_CTS)</text>
<text x="42.8" y="80.7">GPIOX_13 (UART_RX_A // SLIP_UART_RX )</text>
<text x="43.6" y="79">GPIOX_12 (UART_TX_A // SLIP_UART_TX)</text>
<text x="201.7" y="79.5" transform="rotate(-90 201.7 79.5)">WL_ANT1</text>
<text x="214.1" y="82.1" transform="rotate(-90 214.1 82.1)">WL/BT_ANT0</text>
<text x="40.8" y="84.3">GPIOX_15 (UART_RTS_A // SLIP_UART_RTS )</text>
<text x="59.8" y="89.6">GPIOX_16 (PWM_E )</text>
<text x="178.7" y="89.6">XTAL_IN</text>
<text x="178.7" y="86.1">PA_PU/PCIE_PERST</text>
<text x="178.7" y="87.8">XTAL_OUT</text>
<text x="226.1" y="87.8">BT_HOST_WAKE</text>
<text x="231.4" y="89.6">BT_WAKE</text>
<text x="67.8" y="93.2">GPIOX_18</text>
<text x="67.8" y="91.4">GPIOX_17</text>
<text x="178.7" y="93.2">WL_HOST_WAKE</text>
<text x="178.7" y="95">SDIO_DATA_CMD</text>
<text x="178.7" y="91.4">WL_REG_ON</text>
<text x="223.7" y="91.4">GPIO8_9/MODE SEL</text>
<text x="228.5" y="95">PCIE_TDN/NC</text>
<text x="228.6" y="93.2">PCIE_TDP/NC</text>
<text x="178.7" y="100.3">SDIO_DATA_2</text>
<text x="178.7" y="96.7">SDIO_DATA_CLK</text>
<text x="178.7" y="98.5">SDIO_DATA_3</text>
<text x="228.3" y="98.5">PCIE_RDN/NC</text>
<text x="228.4" y="96.7">PCIE_RDP/NC</text>
<text x="228.7" y="100.3">UART_CTS_N</text>
<text x="118.2" y="103.8">1</text>
<text x="121.7" y="105.8" transform="rotate(-90 121.7 105.8)">2</text>
<text x="123.4" y="105.8" transform="rotate(-90 123.4 105.8)">4</text>
<text x="124.5" y="103.8">3</text>
<text x="178.7" y="102.1">SDIO_DATA_0</text>
<text x="178.7" y="103.8">SDIO_DATA_1</text>
<text x="178.7" y="105.6">GND8</text>
<text x="178.7" y="107.4">NC/PCIE_PME_L</text>
<text x="228.7" y="102.1">UART_RTS_N</text>
<text x="230.6" y="103.8">UART_RXD</text>
<text x="230.8" y="105.6">UART_TXD</text>
<text x="234.7" y="107.4">GND1</text>
<text x="178.7" y="109.2">VIN_LDO</text>
<text x="219.9" y="111">PCIE_CLKREQ_L/PA_3P3</text>
<text x="229.4" y="109.2">BT_REG_ON</text>
<text x="199.9" y="130.7" transform="rotate(-90 199.9 130.7)">VIN_LDO_OUT</text>
<text x="201.7" y="130.7" transform="rotate(-90 201.7 130.7)">PCM_SYNC</text>
<text x="203.5" y="130.7" transform="rotate(-90 203.5 130.7)">PCM_IN</text>
<text x="205.2" y="130.7" transform="rotate(-90 205.2 130.7)">PCM_OUT</text>
<text x="207" y="130.7" transform="rotate(-90 207 130.7)">PCM_CLK</text>
<text x="208.8" y="130.7" transform="rotate(-90 208.8 130.7)">LPO</text>
<text x="210.6" y="130.7" transform="rotate(-90 210.6 130.7)">GND12</text>
<text x="212.3" y="130.7" transform="rotate(-90 212.3 130.7)">NC/PCIE_REFCLK_N</text>
<text x="214.1" y="130.7" transform="rotate(-90 214.1 130.7)">VDDIO</text>
<text x="215.9" y="130.7" transform="rotate(-90 215.9 130.7)">NC/PCIE_REFCLK_P</text>
<text x="217.7" y="130.7" transform="rotate(-90 217.7 130.7)">VBAT</text>
</g>
<g font-size="1.6" fill="#f00">
<text x="184.4" y="43.9">WIFI_ANTB</text>
<text x="218.1" y="43.9">WIFI_ANTM</text>
<text x="83.9" y="52.8">WIFI_SD_D0</text>
<text x="83.9" y="56.3">WIFI_SD_D2</text>
<text x="83.9" y="54.6">WIFI_SD_D1</text>
<text x="83.9" y="58.1">WIFI_SD_D3</text>
<text x="83.9" y="59.9">WIFI_SD_CLK</text>
<text x="83.9" y="65.2">WIFI_PWREN</text>
<text x="83.9" y="61.7">WIFI_SD_CMD</text>
<text x="83.9" y="67">WIFI_WAKE_HOST</text>
<text x="83.9" y="70.6">BTPCM_DOUT</text>
<text x="83.9" y="75.9">BTPCM_CLK</text>
<text x="83.9" y="74.1">BTPCM_SYNC</text>
<text x="83.9" y="72.3">BTPCM_DIN</text>
<text x="83.9" y="77.7">UART_A_TX</text>
<text x="83.9" y="81.2">UART_A_CTS_N</text>
<text x="83.9" y="79.5">UART_A_RX</text>
<text x="83.9" y="83">UART_A_RTS_N</text>
<text x="83.9" y="88.3">WIFI_32K</text>
<text x="249.3" y="88.6">BTWAKE</text>
<text x="249.3" y="86.6">BT_WAKE_HOST</text>
<text x="83.9" y="91.9">BT_WAKE_HOST</text>
<text x="83.9" y="90.1">BT_EN</text>
<text x="160.4" y="90.1">WIFI_PWREN</text>
<text x="160.4" y="91.9">WIFI_WAKE_HOST16</text>
<text x="160.4" y="93.7">WIFI_CMD</text>
<text x="160.4" y="95.5">WIFI_CLK</text>
<text x="160.4" y="99">WIFI_D2</text>
<text x="160.4" y="97.2">WIFI_D3</text>
<text x="160.4" y="100.8">WIFI_D0</text>
<text x="249.3" y="99">UART_A_RTS_N</text>
<text x="249.3" y="100.8">UART_A_CTS_N</text>
<text x="160.4" y="102.6">WIFI_D1</text>
<text x="249.3" y="107.9">BT_EN</text>
<text x="249.3" y="102.6">UART_A_TX</text>
<text x="249.3" y="104.3">UART_A_RX</text>
<text x="25.2" y="139.9">WIFI_SD_D2</text>
<text x="25.2" y="141.7">WIFI_SD_D1</text>
<text x="25.2" y="143.5">WIFI_SD_D3</text>
<text x="71.5" y="139.9">WIFI_D2</text>
<text x="71.5" y="141.7">WIFI_D1</text>
<text x="71.5" y="143.5">WIFI_D3</text>
<text x="25.2" y="145.2">WIFI_SD_D0</text>
<text x="25.2" y="147">WIFI_SD_CMD</text>
<text x="71.5" y="145.2">WIFI_D0</text>
<text x="71.5" y="147">WIFI_CMD</text>
<text x="188.8" y="148.8">BTPCM_SYNC</text>
<text x="25.2" y="150.6">WIFI_SD_CLK</text>
<text x="71.5" y="150.6">WIFI_CLK</text>
<text x="188.8" y="155.9">WIFI_32K</text>
<text x="188.8" y="152.4">BTPCM_DIN</text>
<text x="188.8" y="154.1">BTPCM_CLK</text>
<text x="188.8" y="150.6">BTPCM_DOUT</text>
</g>
<g font-size="1.6" fill="#00f">
<text x="19.7" y="72.2">GPIX_8-11 Can</text>
<text x="19.7" y="73.8">not support GPIO</text>
<text x="19.7" y="75.4">output function</text>
</g>
<g font-size="1.6" fill="#00003f">
<text x="117.3" y="95.7">Y5</text>
<text x="117.3" y="97.4">37.4MHz_12pF_10ppm</text>
<text x="39.1" y="134.8">10K</text>
<text x="46.2" y="134.8">10K</text>
<text x="53.3" y="134.8">10K</text>
<text x="60.5" y="134.8">10K</text>
<text x="67.6" y="134.8">10K</text>
<text x="207.7" y="144.2" transform="rotate(-90 207.7 144.2)">1K R0402</text>
<text x="60.5" y="150.8">0R</text>
<text x="250.7" y="156.1">0R</text>
</g>
<g font-size="1.6" fill="#003f00">
<text x="19.6" y="99.2">BGA483_0P65</text>
<text x="178.1" y="133">AP62X2_13x15</text>
</g>
<text font-size="1.6" fill="#003f3f" x="110.2" y="119.5">C224/C225</text>
<g font-size="1.3">
<text x="30.8" y="1.3">5</text>
<text x="88.8" y="1.3">4</text>
<text x="146.9" y="1.3">3</text>
<text x="205" y="1.3">2</text>
<text x="263.1" y="1.3">1</text>
<text x=".5" y="28.4">D</text>
<text x="292.6" y="28.4">D</text>
<text x=".5" y="79.5">C</text>
<text x="292.6" y="79.5">C</text>
<text x=".5" y="130.6">B</text>
<text x="292.6" y="130.6">B</text>
<text x=".5" y="181.7">A</text>
<text x="292.6" y="181.7">A</text>
<text x="30.8" y="207.4">5</text>
<text x="88.8" y="207.4">4</text>
<text x="146.9" y="207.4">3</text>
<text x="205" y="207.4">2</text>
<text x="263.1" y="207.4">1</text>
</g>
<g font-size="1.2">
<text x="110.2" y="121.9">Module</text>
<text x="110.2" y="125.5">AP6398S</text>
<text x="110.2" y="123.7">AP6356S</text>
<text x="117.3" y="121.9">Value</text>
<text x="117.3" y="123.7">10pF</text>
<text x="117.3" y="125.5">8pF</text>
<text x="241.6" y="202.6">Date:</text>
<text x="251.2" y="202.6">Friday, April 12, 2019</text>
<text x="277.2" y="202.6">Rev:</text>
<text x="283.2" y="202.6">V14</text>
<text x="241.6" y="205.1">Designed by:</text>
<text x="251.4" y="205.1">Gouwa</text>
<text x="277" y="205.1">Sheet:</text>
<text x="283.8" y="205.1">9</text>
<text x="286" y="205.1">of</text>
<text x="288" y="205.1">10</text>
</g>
</svg>
